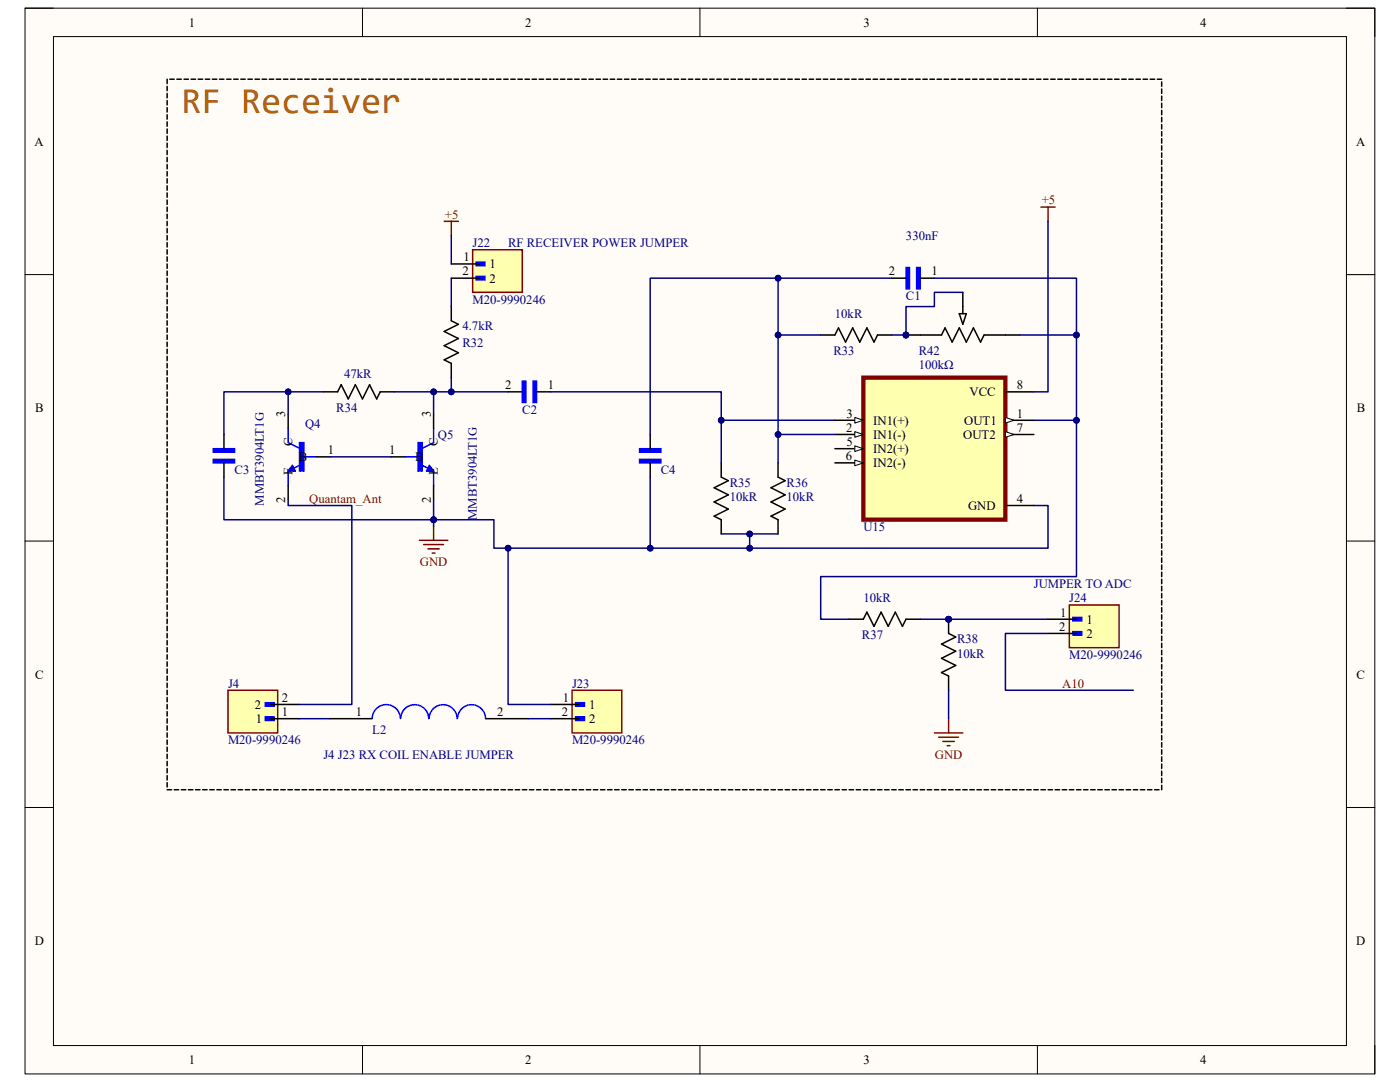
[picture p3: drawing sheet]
<svg xmlns="http://www.w3.org/2000/svg" width="279mm" height="216mm" viewBox="0 0 279 216" stroke-linecap="round" stroke-linejoin="round" font-family="sans-serif">
<path d="M5 1.6h269.4v212.7h-269.4z" fill-rule="evenodd" fill="#fffcf8"/>
<path d="M5 1.6h269.4v212.7h-269.4z" fill="none" stroke="#000" stroke-width=".2"/>
<path d="M10.7 7.3h258v201.3h-258z" fill-rule="evenodd" fill="#fffcf8"/>
<g fill="none" stroke="#000" stroke-width=".2">
<path d="M5 1.6h5.7M10.7 7.3h258v201.3h-258zM72.3 1.6v5.7M139.7 1.6v5.7M207 1.6v5.7M268.7 1.6h5.7v5.7M5 54.8h5.7M268.7 54.8h5.7M5 108h5.7M268.7 108h5.7M5 161.1h5.7M268.7 161.1h5.7"/>
<path d="M72.3 208.6v5.7M139.7 208.6v5.7M207 208.6v5.7M274.4 208.6v5.7"/>
</g>
<g fill="none" stroke="#000" stroke-width=".3">
<path d="M33.4 15.8v.9M33.4 17.2v.9M33.4 18.6v.9M33.9 15.8h.9M35.3 15.8h.9M36.7 15.8h.9M38.1 15.8h.9M39.6 15.8h.8M41 15.8h.9M42.4 15.8h.9M43.8 15.8h.9M45.2 15.8h.9"/>
<path d="M46.6 15.8h.9M48.1 15.8h.8M49.5 15.8h.9M50.9 15.8h.9M52.3 15.8h.9M53.7 15.8h.9M55.1 15.8h.9M56.6 15.8h.9M58 15.8h.9M59.4 15.8h.9M60.8 15.8h.9M62.2 15.8h.9"/>
<path d="M63.7 15.8h.8M65.1 15.8h.9M66.5 15.8h.9M67.9 15.8h.9M69.3 15.8h.9M70.7 15.8h.9M72.2 15.8h.8M73.6 15.8h.9M75 15.8h.9M76.4 15.8h.9M77.8 15.8h.9M79.3 15.8h.8"/>
<path d="M80.7 15.8h.9M82.1 15.8h.9M83.5 15.8h.9M84.9 15.8h.9M86.3 15.8h.9M87.8 15.8h.8M89.2 15.8h.9M90.6 15.8h.9M92 15.8h.9M93.4 15.8h.9M94.8 15.8h.9M96.3 15.8h.8"/>
<path d="M97.7 15.8h.9M99.1 15.8h.9M100.5 15.8h.9M101.9 15.8h.9M103.4 15.8h.8M104.8 15.8h.9M106.2 15.8h.9M107.6 15.8h.9M109 15.8h.9M110.4 15.8h.9M111.9 15.8h.8M113.3 15.8h.9"/>
<path d="M114.7 15.8h.9M116.1 15.8h.9M117.5 15.8h.9M119 15.8h.8M120.4 15.8h.9M121.8 15.8h.9M123.2 15.8h.9M124.6 15.8h.9M126 15.8h.9M127.5 15.8h.8M128.9 15.8h.9M130.3 15.8h.9"/>
<path d="M131.7 15.8h.9M133.1 15.8h.9M134.5 15.8h.9M136 15.8h.8M137.4 15.8h.9M138.8 15.8h.9M140.2 15.8h.9M141.6 15.8h.9M143.1 15.8h.8M144.5 15.8h.9M145.9 15.8h.9M147.3 15.8h.9"/>
<path d="M148.7 15.8h.9M150.1 15.8h.9M151.6 15.8h.8M153 15.8h.9M154.4 15.8h.9M155.8 15.8h.9M157.2 15.8h.9M158.6 15.8h.9M160.1 15.8h.9M161.5 15.8h.9M162.9 15.8h.9M164.3 15.8h.9"/>
<path d="M165.7 15.8h.9M167.2 15.8h.8M168.6 15.8h.9M170 15.8h.9M171.4 15.8h.9M172.8 15.8h.9M174.2 15.8h.9M175.7 15.8h.9M177.1 15.8h.9M178.5 15.8h.9M179.9 15.8h.9M181.3 15.8h.9"/>
<path d="M182.8 15.8h.8M184.2 15.8h.9M185.6 15.8h.9M187 15.8h.9M188.4 15.8h.9M189.8 15.8h.9M191.3 15.8h.9M192.7 15.8h.9M194.1 15.8h.9M195.5 15.8h.9M196.9 15.8h.9M198.4 15.8h.8"/>
<path d="M199.8 15.8h.8M201.2 15.8h.9M202.6 15.8h.9M204 15.8h.9M205.4 15.8h.9M206.9 15.8h.8M208.3 15.8h.9M209.7 15.8h.9M211.1 15.8h.9M212.5 15.8h.9M213.9 15.8h.9M215.4 15.8h.8"/>
<path d="M216.8 15.8h.9M218.2 15.8h.9M219.6 15.8h.9M221 15.8h.9M222.5 15.8h.8M223.9 15.8h.9M225.3 15.8h.9M226.7 15.8h.9M228.1 15.8h.9M229.5 15.8h.9M231 15.8h.8M231.8 16.3v.9"/>
<path d="M231.8 17.8v.8M231.8 19.2v.9M33.4 20.1v.8M33.4 21.5v.9M33.4 22.9v.9M33.4 24.3v.9M33.4 25.7v.9M33.4 27.1v.9M33.4 28.6v.8M33.4 30v.9M33.4 31.4v.9M33.4 32.8v.9"/>
<path d="M33.4 34.2v.9M33.4 35.7v.8M33.4 37.1v.9M33.4 38.5v.9M33.4 39.9v.9M231.8 20.6v.9M231.8 22v.9M231.8 23.4v.9M231.8 24.8v.9M231.8 26.3v.8M231.8 27.7v.9M231.8 29.1v.9"/>
<path d="M231.8 30.5v.9M231.8 31.9v.9M231.8 33.3v.9M231.8 34.8v.9M231.8 36.2v.9M231.8 37.6v.9M231.8 39v.9M33.4 41.3v.9M33.4 42.7v.9M33.4 44.2v.8M33.4 45.6v.9M33.4 47v.9"/>
<path d="M33.4 48.4v.9M33.4 49.8v.9M33.4 51.2v.9M33.4 52.7v.9M33.4 54.1v.9M33.4 55.5v.9M33.4 56.9v.9M33.4 58.3v.9M33.4 59.8v.8M231.8 40.4v.9M231.8 41.9v.8M231.8 43.3v.9"/>
<path d="M231.8 44.7v.9M231.8 46.1v.9M231.8 47.5v.9M231.8 48.9v.9M231.8 50.4v.9M231.8 51.8v.9M231.8 53.2v.9M231.8 54.6v.9M231.8 56v.9M231.8 57.5v.8M231.8 58.9v.9M33.4 61.2v.9"/>
<path d="M33.4 62.6v.9M33.4 64v.9M33.4 65.4v.9M33.4 66.8v.9M33.4 68.3v.8M33.4 69.7v.9M33.4 71.1v.9M33.4 72.5v.9M33.4 73.9v.9M33.4 75.4v.8M33.4 76.8v.9M33.4 78.2v.9"/>
<path d="M33.4 79.6v.9M231.8 60.3v.9M231.8 61.7v.9M231.8 63.1v.9M231.8 64.5v.9M231.8 66v.8M231.8 67.4v.9M231.8 68.8v.9M231.8 70.2v.9M231.8 71.6v.9M231.8 73v.9M231.8 74.5v.9"/>
<path d="M231.8 75.9v.9M231.8 77.3v.9M231.8 78.7v.9M33.4 81v.9M33.4 82.4v.9M33.4 83.9v.8M33.4 85.3v.9M33.4 86.7v.9M33.4 88.1v.9M33.4 89.5v.9M33.4 90.9v.9M33.4 92.4v.8"/>
<path d="M33.4 93.8v.9M33.4 95.2v.9M33.4 96.6v.9M33.4 98v.9M33.4 99.5v.8M231.8 80.1v.9M231.8 81.6v.8M231.8 83v.9M231.8 84.4v.9M231.8 85.8v.9M231.8 87.2v.9M231.8 88.6v.9"/>
<path d="M231.8 90.1v.9M231.8 91.5v.9M231.8 92.9v.9M231.8 94.3v.9M231.8 95.7v.9M231.8 97.2v.8M231.8 98.6v.9M231.8 100v.9M33.4 100.9v.9M33.4 102.3v.9M33.4 103.7v.9M33.4 105.1v.9"/>
<path d="M33.4 106.5v.9M33.4 108v.8M33.4 109.4v.9M33.4 110.8v.9M33.4 112.2v.9M33.4 113.6v.9M33.4 115.1v.8M33.4 116.5v.9M33.4 117.9v.9M33.4 119.3v.9M231.8 101.4v.9M231.8 102.8v.9"/>
<path d="M231.8 104.2v.9M231.8 105.7v.8M231.8 107.1v.9M231.8 108.5v.9M231.8 109.9v.9M231.8 111.3v.9M231.8 112.7v.9M231.8 114.2v.9M231.8 115.6v.9M231.8 117v.9M231.8 118.4v.9M231.8 119.8v.9"/>
<path d="M33.4 120.7v.9M33.4 122.1v.9M33.4 123.6v.8M33.4 125v.9M33.4 126.4v.9M33.4 127.8v.9M33.4 129.2v.9M33.4 130.6v.9M33.4 132.1v.8M33.4 133.5v.9M33.4 134.9v.9M33.4 136.3v.9"/>
<path d="M33.4 137.7v.9M33.4 139.1v.9M231.8 121.3v.8M231.8 122.7v.9M231.8 124.1v.9M231.8 125.5v.9M231.8 126.9v.9M231.8 128.3v.9M231.8 129.8v.9M231.8 131.2v.9M231.8 132.6v.9M231.8 134v.9"/>
<path d="M231.8 135.4v.9M231.8 136.9v.8M231.8 138.3v.8M231.8 139.7v.9M33.4 140.6v.9M33.4 142v.9M33.4 143.4v.9M33.4 144.8v.9M33.4 146.2v.9M33.4 147.7v.8M33.4 149.1v.9M33.4 150.5v.9"/>
<path d="M33.4 151.9v.9M33.4 153.3v.9M33.4 154.7v.9M33.4 156.2v.9M33.4 157.6h.8M34.8 157.6h.9M36.2 157.6h.9M37.6 157.6h.9M39 157.6h.9M40.4 157.6h.9M41.9 157.6h.8M43.3 157.6h.9"/>
<path d="M44.7 157.6h.9M46.1 157.6h.9M47.5 157.6h.9M48.9 157.6h.9M50.4 157.6h.8M51.8 157.6h.9M53.2 157.6h.9M54.6 157.6h.9M56 157.6h.9M57.5 157.6h.8M58.9 157.6h.9M60.3 157.6h.9"/>
<path d="M61.7 157.6h.9M63.1 157.6h.9M64.5 157.6h.9M66 157.6h.8M67.4 157.6h.9M68.8 157.6h.9M70.2 157.6h.9M71.6 157.6h.9M73.1 157.6h.8M74.5 157.6h.9M75.9 157.6h.9M77.3 157.6h.9"/>
<path d="M78.7 157.6h.9M80.1 157.6h.9M81.6 157.6h.8M83 157.6h.9M84.4 157.6h.9M85.8 157.6h.9M87.2 157.6h.9M88.6 157.6h.9M90.1 157.6h.8M91.5 157.6h.9M92.9 157.6h.9M94.3 157.6h.9"/>
<path d="M95.7 157.6h.9M97.1 157.6h.9M98.6 157.6h.9M100 157.6h.9M101.4 157.6h.9M102.8 157.6h.9M104.2 157.6h.9M105.7 157.6h.8M107.1 157.6h.9M108.5 157.6h.9M109.9 157.6h.9M111.3 157.6h.9"/>
<path d="M112.7 157.6h.9M114.2 157.6h.9M115.6 157.6h.9M117 157.6h.9M118.4 157.6h.9M119.8 157.6h.9M121.3 157.6h.8M122.7 157.6h.9M124.1 157.6h.9M125.5 157.6h.9M126.9 157.6h.9M128.3 157.6h.9"/>
<path d="M129.8 157.6h.8M131.2 157.6h.9M132.6 157.6h.9M134 157.6h.9M135.4 157.6h.9M136.8 157.6h.9M138.3 157.6h.9M139.7 157.6h.9M141.1 157.6h.9M142.5 157.6h.9M143.9 157.6h.9M145.4 157.6h.8"/>
<path d="M146.8 157.6h.9M148.2 157.6h.9M149.6 157.6h.9M151 157.6h.9M152.4 157.6h.9M153.9 157.6h.8M155.3 157.6h.9M156.7 157.6h.9M158.1 157.6h.9M159.5 157.6h.9M161 157.6h.8M162.4 157.6h.9"/>
<path d="M163.8 157.6h.9M165.2 157.6h.9M166.6 157.6h.9M168 157.6h.9M169.5 157.6h.8M170.9 157.6h.9M172.3 157.6h.9M173.7 157.6h.9M175.1 157.6h.9M176.6 157.6h.8M178 157.6h.9M179.4 157.6h.9"/>
<path d="M180.8 157.6h.9M182.2 157.6h.9M183.6 157.6h.9M185.1 157.6h.8M186.5 157.6h.9M187.9 157.6h.9M189.3 157.6h.9M190.7 157.6h.9M192.2 157.6h.8M193.6 157.6h.8M195 157.6h.9M196.4 157.6h.9"/>
<path d="M197.8 157.6h.9M199.2 157.6h.9M200.6 157.6h.9M202.1 157.6h.9M203.5 157.6h.9M204.9 157.6h.9M206.3 157.6h.9M207.7 157.6h.9M209.2 157.6h.8M210.6 157.6h.9M212 157.6h.9M213.4 157.6h.9"/>
<path d="M214.8 157.6h.9M216.2 157.6h.9M217.7 157.6h.9M219.1 157.6h.9M220.5 157.6h.9M221.9 157.6h.9M223.3 157.6h.9M224.8 157.6h.8M226.2 157.6h.9M227.6 157.6h.9M229 157.6h.9M230.4 157.6h.9"/>
<path d="M231.8 141.1v.9M231.8 142.5v.9M231.8 143.9v.9M231.8 145.4v.8M231.8 146.8v.9M231.8 148.2v.9M231.8 149.6v.9M231.8 151v.9M231.8 152.4v.9M231.8 153.9v.8M231.8 155.3v.9M231.8 156.7v.9"/>
</g>
<path d="M83.4 88.3h.9v5.7h-.9z" fill-rule="evenodd" fill="#00f"/>
<path d="M80.9 91.2h2.8M83.4 88.3h.9v5.7h-.9zM84 92.7l1.4 .7M85.7 92.9l.8 1.1h-1.4zM85.7 93.4l.1 .3h-.4l.3-.6 .6 .8h-.9M86.5 85.5v2.8l-2.2 1.2M86.5 94v2.8" fill="none" stroke="#00f" stroke-width=".3"/>
<path d="M78 91.2h2.9M86.5 82.7v2.8M86.5 96.8v2.9" fill="none" stroke="#000" stroke-width=".3"/>
<path d="M59.8 88.3h.8v5.7h-.8z" fill-rule="evenodd" fill="#00f"/>
<path d="M57.5 85.5v2.8l2.3 1.2M57.5 94v2.8M58.4 92.9l.5 1.1h-1.4zM58.4 93.4l-.2 .3h.4l-.2-.6-.6 .8h.8M59.8 88.3h.8v5.7h-.8zM60 92.7l-1.4 .7M60.3 91.2h2.9" fill="none" stroke="#00f" stroke-width=".3"/>
<path d="M64.5 78.2h2.9l.7-1.4 1.4 2.8 1.4-2.8 1.4 2.8 1.5-2.8 1.4 2.8 .7-1.4h2.8M90.1 61.2v2.8l1.4 .7-2.9 1.4 2.9 1.5-2.9 1.4 2.9 1.4-2.9 1.4 1.5 .7v2.9M57.5 82.7v2.8M57.5 96.8v2.9M63.2 91.2h2.8" fill="none" stroke="#000" stroke-width=".3"/>
<path d="M83.7 107.8h5.7M84.6 108.7h3.9M85.4 109.5h2.3M86.3 110.4h.5M86.5 105v2.8" fill="none" stroke="#800000" stroke-width=".3"/>
<path d="M42.6 91.7h4.2v.7h-4.2z" fill-rule="evenodd" fill="#00f"/>
<path d="M42.6 91.7h4.2v.7h-4.2z" fill="none" stroke="#00f" stroke-width=".3"/>
<path d="M42.6 89.5h4.2v.7h-4.2z" fill-rule="evenodd" fill="#00f"/>
<path d="M42.6 89.5h4.2v.7h-4.2z" fill="none" stroke="#00f" stroke-width=".3"/>
<path d="M44.7 86.7v2.8M44.7 92.4v2.8" fill="none" stroke="#000" stroke-width=".3"/>
<path d="M88.6 44.2h2.9M90.1 44.2v2.8" fill="none" stroke="#800000" stroke-width=".3"/>
<path d="M94.3 49.8h9.9v8.5h-9.9z" fill-rule="evenodd" fill="#ffffb0"/>
<path d="M94.3 49.8h9.9v8.5h-9.9z" fill="none" stroke="#800000" stroke-width=".3"/>
<path d="M95 52.3h1.8v.7h-1.8z" fill-rule="evenodd" fill="#00f"/>
<path d="M95 52.3h1.8v.7h-1.8z" fill="none" stroke="#00f" stroke-width=".3"/>
<path d="M95 55.1h1.8v.8h-1.8z" fill-rule="evenodd" fill="#00f"/>
<path d="M95 55.1h1.8v.8h-1.8z" fill="none" stroke="#00f" stroke-width=".3"/>
<path d="M90.1 52.7h5.6M90.1 55.5h5.6" fill="none" stroke="#000" stroke-width=".3"/>
<path d="M104.2 76.1h.7v4.2h-.7z" fill-rule="evenodd" fill="#00f"/>
<path d="M104.2 76.1h.7v4.2h-.7z" fill="none" stroke="#00f" stroke-width=".3"/>
<path d="M106.4 76.1h.7v4.2h-.7z" fill-rule="evenodd" fill="#00f"/>
<path d="M106.4 76.1h.7v4.2h-.7z" fill="none" stroke="#00f" stroke-width=".3"/>
<path d="M101.4 78.2h2.8M107.1 78.2h2.8" fill="none" stroke="#000" stroke-width=".3"/>
<path d="M172.3 75.4h28.3v28.3h-28.3z" fill-rule="evenodd" fill="#ffffb0"/>
<path d="M172.3 75.4h28.3v28.3h-28.3z" fill="none" stroke="#800000" stroke-width=".85"/>
<path d="M166.6 83.9h5.7" fill="none" stroke="#000" stroke-width=".3"/>
<path d="M170.6 83.3l1.7 .6-1.7 .5z" fill="#f8fcff"/>
<path d="M170.6 83.3l1.7 .6-1.7 .5z" fill="none" stroke="#000" stroke-width=".2"/>
<path d="M166.6 86.7h5.7" fill="none" stroke="#000" stroke-width=".3"/>
<path d="M170.6 86.1l1.7 .6-1.7 .6z" fill="#f8fcff"/>
<path d="M170.6 86.1l1.7 .6-1.7 .6z" fill="none" stroke="#000" stroke-width=".2"/>
<path d="M166.6 89.5h5.7" fill="none" stroke="#000" stroke-width=".3"/>
<path d="M170.6 89l1.7 .5-1.7 .6z" fill="#f8fcff"/>
<path d="M170.6 89l1.7 .5-1.7 .6z" fill="none" stroke="#000" stroke-width=".2"/>
<path d="M166.6 92.4h5.7" fill="none" stroke="#000" stroke-width=".3"/>
<path d="M170.6 91.8l1.7 .6-1.7 .5z" fill="#f8fcff"/>
<path d="M170.6 91.8l1.7 .6-1.7 .5z" fill="none" stroke="#000" stroke-width=".2"/>
<path d="M200.6 78.2h5.7M200.6 83.9h5.7" fill="none" stroke="#000" stroke-width=".3"/>
<path d="M200.6 83.3l1.8 .6-1.8 .5z" fill="#f8fcff"/>
<path d="M200.6 83.3l1.8 .6-1.8 .5z" fill="none" stroke="#000" stroke-width=".2"/>
<path d="M200.6 86.7h5.7" fill="none" stroke="#000" stroke-width=".3"/>
<path d="M200.6 86.1l1.8 .6-1.8 .6z" fill="#f8fcff"/>
<path d="M200.6 86.1l1.8 .6-1.8 .6z" fill="none" stroke="#000" stroke-width=".2"/>
<path d="M163.8 66.8h2.8l.7-1.4 1.5 2.9 1.4-2.9 1.4 2.9 1.4-2.9 1.4 2.9 .7-1.5h2.9M143.9 92.4v2.8l1.5 .7-2.9 1.4 2.9 1.4-2.9 1.5 2.9 1.4-2.9 1.4 1.4 .7v2.8M155.3 92.4v2.8l1.4 .7-2.8 1.4 2.8 1.4-2.8 1.5 2.8 1.4-2.8 1.4 1.4 .7v2.8M200.6 100.9h5.7" fill="none" stroke="#000" stroke-width=".3"/>
<path d="M180.8 53.4h.7v4.2h-.7z" fill-rule="evenodd" fill="#00f"/>
<path d="M180.8 53.4h.7v4.2h-.7z" fill="none" stroke="#00f" stroke-width=".3"/>
<path d="M182.9 53.4h.7v4.2h-.7z" fill-rule="evenodd" fill="#00f"/>
<path d="M182.9 53.4h.7v4.2h-.7z" fill="none" stroke="#00f" stroke-width=".3"/>
<path d="M178 55.5h2.8M183.6 55.5h2.9" fill="none" stroke="#000" stroke-width=".3"/>
<path d="M207.7 41.3h2.9M209.2 41.3v2.9" fill="none" stroke="#800000" stroke-width=".3"/>
<path d="M127.6 91.7h4.3v.7h-4.3z" fill-rule="evenodd" fill="#00f"/>
<path d="M127.6 91.7h4.3v.7h-4.3z" fill="none" stroke="#00f" stroke-width=".3"/>
<path d="M127.6 89.5h4.3v.7h-4.3z" fill-rule="evenodd" fill="#00f"/>
<path d="M127.6 89.5h4.3v.7h-4.3z" fill="none" stroke="#00f" stroke-width=".3"/>
<path d="M129.8 86.7v2.8M129.8 92.4v2.8" fill="none" stroke="#000" stroke-width=".3"/>
<path d="M78.7 78.2h7.8v4.5M66 91.2h12" fill="none" stroke="#000080" stroke-width=".3"/>
<circle cx="86.5" cy="78.2" r=".57" fill="#000080"/>
<circle cx="86.5" cy="78.2" r=".57" fill="none" stroke="#000080" stroke-width=".2"/>
<path d="M64.5 78.2h-7v4.5" fill="none" stroke="#000080" stroke-width=".3"/>
<circle cx="57.5" cy="78.2" r=".57" fill="#000080"/>
<circle cx="57.5" cy="78.2" r=".57" fill="none" stroke="#000080" stroke-width=".2"/>
<path d="M90.1 75.4v2.8h-3.6" fill="none" stroke="#000080" stroke-width=".3"/>
<circle cx="90.1" cy="78.2" r=".57" fill="#000080"/>
<circle cx="90.1" cy="78.2" r=".57" fill="none" stroke="#000080" stroke-width=".2"/>
<circle cx="86.5" cy="78.2" r=".57" fill="#000080"/>
<circle cx="86.5" cy="78.2" r=".57" fill="none" stroke="#000080" stroke-width=".2"/>
<path d="M57.5 78.2h-12.8v8.5" fill="none" stroke="#000080" stroke-width=".3"/>
<circle cx="57.5" cy="78.2" r=".57" fill="#000080"/>
<circle cx="57.5" cy="78.2" r=".57" fill="none" stroke="#000080" stroke-width=".2"/>
<path d="M44.7 95.2v8.5h41.8" fill="none" stroke="#000080" stroke-width=".3"/>
<circle cx="86.5" cy="103.7" r=".57" fill="#000080"/>
<circle cx="86.5" cy="103.7" r=".57" fill="none" stroke="#000080" stroke-width=".2"/>
<path d="M90.1 47v5.7M90.1 55.5v5.7M90.1 78.2h11.3" fill="none" stroke="#000080" stroke-width=".3"/>
<circle cx="90.1" cy="78.2" r=".57" fill="#000080"/>
<circle cx="90.1" cy="78.2" r=".57" fill="none" stroke="#000080" stroke-width=".2"/>
<path d="M86.5 99.7v5.3" fill="none" stroke="#000080" stroke-width=".3"/>
<circle cx="86.5" cy="103.7" r=".57" fill="#000080"/>
<circle cx="86.5" cy="103.7" r=".57" fill="none" stroke="#000080" stroke-width=".2"/>
<path d="M155.3 86.7h11.3" fill="none" stroke="#000080" stroke-width=".3"/>
<circle cx="155.3" cy="86.7" r=".57" fill="#000080"/>
<circle cx="155.3" cy="86.7" r=".57" fill="none" stroke="#000080" stroke-width=".2"/>
<path d="M166.6 83.9h-22.7v8.5" fill="none" stroke="#000080" stroke-width=".3"/>
<circle cx="143.9" cy="83.9" r=".57" fill="#000080"/>
<circle cx="143.9" cy="83.9" r=".57" fill="none" stroke="#000080" stroke-width=".2"/>
<path d="M109.9 78.2h34v5.7" fill="none" stroke="#000080" stroke-width=".3"/>
<circle cx="143.9" cy="83.9" r=".57" fill="#000080"/>
<circle cx="143.9" cy="83.9" r=".57" fill="none" stroke="#000080" stroke-width=".2"/>
<path d="M143.9 106.5h11.4" fill="none" stroke="#000080" stroke-width=".3"/>
<circle cx="149.6" cy="106.5" r=".57" fill="#000080"/>
<circle cx="149.6" cy="106.5" r=".57" fill="none" stroke="#000080" stroke-width=".2"/>
<path d="M86.5 103.7h12.1v5.7h51v-2.9" fill="none" stroke="#000080" stroke-width=".3"/>
<circle cx="149.6" cy="106.5" r=".57" fill="#000080"/>
<circle cx="149.6" cy="106.5" r=".57" fill="none" stroke="#000080" stroke-width=".2"/>
<circle cx="149.6" cy="109.4" r=".57" fill="#000080"/>
<circle cx="149.6" cy="109.4" r=".57" fill="none" stroke="#000080" stroke-width=".2"/>
<circle cx="129.8" cy="109.4" r=".57" fill="#000080"/>
<circle cx="129.8" cy="109.4" r=".57" fill="none" stroke="#000080" stroke-width=".2"/>
<circle cx="101.4" cy="109.4" r=".57" fill="#000080"/>
<circle cx="101.4" cy="109.4" r=".57" fill="none" stroke="#000080" stroke-width=".2"/>
<circle cx="86.5" cy="103.7" r=".57" fill="#000080"/>
<circle cx="86.5" cy="103.7" r=".57" fill="none" stroke="#000080" stroke-width=".2"/>
<path d="M178 55.5h-22.7v11.3" fill="none" stroke="#000080" stroke-width=".3"/>
<circle cx="155.3" cy="55.5" r=".57" fill="#000080"/>
<circle cx="155.3" cy="55.5" r=".57" fill="none" stroke="#000080" stroke-width=".2"/>
<circle cx="155.3" cy="66.8" r=".57" fill="#000080"/>
<circle cx="155.3" cy="66.8" r=".57" fill="none" stroke="#000080" stroke-width=".2"/>
<path d="M155.3 55.5h-25.5v31.2M209.2 44.2v34h-2.9" fill="none" stroke="#000080" stroke-width=".3"/>
<circle cx="155.3" cy="55.5" r=".57" fill="#000080"/>
<circle cx="155.3" cy="55.5" r=".57" fill="none" stroke="#000080" stroke-width=".2"/>
<path d="M129.8 95.2v14.2" fill="none" stroke="#000080" stroke-width=".3"/>
<circle cx="129.8" cy="109.4" r=".57" fill="#000080"/>
<circle cx="129.8" cy="109.4" r=".57" fill="none" stroke="#000080" stroke-width=".2"/>
<path d="M206.3 100.9h2.9v8.5h-59.6" fill="none" stroke="#000080" stroke-width=".3"/>
<circle cx="149.6" cy="109.4" r=".57" fill="#000080"/>
<circle cx="149.6" cy="109.4" r=".57" fill="none" stroke="#000080" stroke-width=".2"/>
<path d="M169.5 123.6h2.8l.7-1.5 1.4 2.9 1.4-2.9 1.5 2.9 1.4-2.9 1.4 2.9 .7-1.4h2.8" fill="none" stroke="#000" stroke-width=".3"/>
<circle cx="189.3" cy="123.6" r=".57" fill="#000080"/>
<circle cx="189.3" cy="123.6" r=".57" fill="none" stroke="#000080" stroke-width=".2"/>
<path d="M189.3 123.6v2.8M189.3 134.9v2.8" fill="none" stroke="#000" stroke-width=".3"/>
<circle cx="189.3" cy="123.6" r=".57" fill="#000080"/>
<circle cx="189.3" cy="123.6" r=".57" fill="none" stroke="#000080" stroke-width=".2"/>
<path d="M189.3 126.4l1.4 .7-2.8 1.4 2.8 1.4-2.8 1.5 2.8 1.4-2.8 1.4 1.4 .7" fill="none" stroke="#000" stroke-width=".3"/>
<path d="M186.5 146.2h5.7M187.3 147.1h4M188.2 147.9h2.2M189 148.8h.6M189.3 143.4v2.8" fill="none" stroke="#800000" stroke-width=".3"/>
<path d="M183.6 123.6h5.7M189.3 137.7v5.7" fill="none" stroke="#000080" stroke-width=".3"/>
<circle cx="189.3" cy="123.6" r=".57" fill="#000080"/>
<circle cx="189.3" cy="123.6" r=".57" fill="none" stroke="#000080" stroke-width=".2"/>
<path d="M45.5 137.7h9.9v8.5h-9.9z" fill-rule="evenodd" fill="#ffffb0"/>
<path d="M45.5 137.7h9.9v8.5h-9.9z" fill="none" stroke="#800000" stroke-width=".3"/>
<path d="M52.9 143h1.8v.8h-1.8z" fill-rule="evenodd" fill="#00f"/>
<path d="M52.9 143h1.8v.8h-1.8z" fill="none" stroke="#00f" stroke-width=".3"/>
<path d="M52.9 140.2h1.8v.7h-1.8z" fill-rule="evenodd" fill="#00f"/>
<path d="M52.9 140.2h1.8v.7h-1.8zM74.3 143.3a2.81 2.81 0 0 1 2.8-2.7 2.81 2.81 0 0 1 2.8 2.8M80 143.3a2.79 2.79 0 0 1 2.8-2.7 2.79 2.79 0 0 1 2.8 2.8M85.6 143.3a2.79 2.79 0 0 1 2.9-2.7 2.79 2.79 0 0 1 2.7 2.8M91.3 143.3a2.79 2.79 0 0 1 2.8-2.7 2.79 2.79 0 0 1 2.8 2.8" fill="none" stroke="#00f" stroke-width=".3"/>
<path d="M54 143.4h5.7M54 140.6h5.7M65.7 143.4h8.6M96.9 143.4h8.5" fill="none" stroke="#000" stroke-width=".3"/>
<path d="M114.2 137.7h9.9v8.5h-9.9z" fill-rule="evenodd" fill="#ffffb0"/>
<path d="M114.2 137.7h9.9v8.5h-9.9z" fill="none" stroke="#800000" stroke-width=".3"/>
<path d="M114.9 140.2h1.7v.7h-1.7z" fill-rule="evenodd" fill="#00f"/>
<path d="M114.9 140.2h1.7v.7h-1.7z" fill="none" stroke="#00f" stroke-width=".3"/>
<path d="M114.9 143h1.7v.8h-1.7z" fill-rule="evenodd" fill="#00f"/>
<path d="M114.9 143h1.7v.8h-1.7z" fill="none" stroke="#00f" stroke-width=".3"/>
<path d="M109.9 140.6h5.7M109.9 143.4h5.7" fill="none" stroke="#000" stroke-width=".3"/>
<path d="M101.4 109.4v31.2h8.5M59.7 143.4h6M105.4 143.4h4.5" fill="none" stroke="#000080" stroke-width=".3"/>
<circle cx="101.4" cy="109.4" r=".57" fill="#000080"/>
<circle cx="101.4" cy="109.4" r=".57" fill="none" stroke="#000080" stroke-width=".2"/>
<path d="M163.8 66.8h-8.5v25.6M57.5 99.7v1.2h12.7v39.7h-10.5" fill="none" stroke="#000080" stroke-width=".3"/>
<circle cx="155.3" cy="66.8" r=".57" fill="#000080"/>
<circle cx="155.3" cy="66.8" r=".57" fill="none" stroke="#000080" stroke-width=".2"/>
<circle cx="155.3" cy="86.7" r=".57" fill="#000080"/>
<circle cx="155.3" cy="86.7" r=".57" fill="none" stroke="#000080" stroke-width=".2"/>
<path d="M186.5 55.5h28.3v28.4h-8.5" fill="none" stroke="#000080" stroke-width=".3"/>
<circle cx="214.8" cy="66.8" r=".57" fill="#000080"/>
<circle cx="214.8" cy="66.8" r=".57" fill="none" stroke="#000080" stroke-width=".2"/>
<circle cx="214.8" cy="83.9" r=".57" fill="#000080"/>
<circle cx="214.8" cy="83.9" r=".57" fill="none" stroke="#000080" stroke-width=".2"/>
<circle cx="180.8" cy="66.8" r=".57" fill="#000080"/>
<circle cx="180.8" cy="66.8" r=".57" fill="none" stroke="#000080" stroke-width=".2"/>
<path d="M180.8 66.8h2.8" fill="none" stroke="#000" stroke-width=".3"/>
<circle cx="180.8" cy="66.8" r=".57" fill="#000080"/>
<circle cx="180.8" cy="66.8" r=".57" fill="none" stroke="#000080" stroke-width=".2"/>
<path d="M192.2 58.3v4.3M183.6 66.8h4.3l.7-1.4 1.4 2.9 1.4-2.9 1.4 2.9 1.5-2.9 1.4 2.9 .7-1.5h7.1M191.4 62.6h1.4l-.6 2.1z" fill="none" stroke="#000" stroke-width=".3"/>
<path d="M192.2 58.3h-5.7v2.9h-5.7v5.6" fill="none" stroke="#000080" stroke-width=".3"/>
<circle cx="180.8" cy="66.8" r=".57" fill="#000080"/>
<circle cx="180.8" cy="66.8" r=".57" fill="none" stroke="#000080" stroke-width=".2"/>
<path d="M178 66.8h2.8" fill="none" stroke="#000080" stroke-width=".3"/>
<circle cx="180.8" cy="66.8" r=".57" fill="#000080"/>
<circle cx="180.8" cy="66.8" r=".57" fill="none" stroke="#000080" stroke-width=".2"/>
<path d="M203.5 66.8h11.3" fill="none" stroke="#000080" stroke-width=".3"/>
<circle cx="214.8" cy="66.8" r=".57" fill="#000080"/>
<circle cx="214.8" cy="66.8" r=".57" fill="none" stroke="#000080" stroke-width=".2"/>
<path d="M214.8 83.9v31.2h-51v8.5h5.7" fill="none" stroke="#000080" stroke-width=".3"/>
<circle cx="214.8" cy="83.9" r=".57" fill="#000080"/>
<circle cx="214.8" cy="83.9" r=".57" fill="none" stroke="#000080" stroke-width=".2"/>
<path d="M213.4 120.7h9.9v8.5h-9.9z" fill-rule="evenodd" fill="#ffffb0"/>
<path d="M213.4 120.7h9.9v8.5h-9.9z" fill="none" stroke="#800000" stroke-width=".3"/>
<path d="M214.1 123.2h1.8v.7h-1.8z" fill-rule="evenodd" fill="#00f"/>
<path d="M214.1 123.2h1.8v.7h-1.8z" fill="none" stroke="#00f" stroke-width=".3"/>
<path d="M214.1 126h1.8v.7h-1.8z" fill-rule="evenodd" fill="#00f"/>
<path d="M214.1 126h1.8v.7h-1.8z" fill="none" stroke="#00f" stroke-width=".3"/>
<path d="M209.2 123.6h5.6M209.2 126.4h5.6" fill="none" stroke="#000" stroke-width=".3"/>
<path d="M189.3 123.6h19.9" fill="none" stroke="#000080" stroke-width=".3"/>
<circle cx="189.3" cy="123.6" r=".57" fill="#000080"/>
<circle cx="189.3" cy="123.6" r=".57" fill="none" stroke="#000080" stroke-width=".2"/>
<path d="M209.2 126.4h-8.6v11.3h25.6" fill="none" stroke="#000080" stroke-width=".3"/>
<text font-size="7.3" fill="#b45f06" x="36.2" y="22.5">RF Receiver</text>
<g font-size="2.5">
<text x="37.7" y="5.3">1</text>
<text x="104.8" y="5.3">2</text>
<text x="172.3" y="5.3">3</text>
<text x="239.5" y="5.3">4</text>
<text x="6.9" y="29.1">A</text>
<text x="270.6" y="29.1">A</text>
<text x="92.5" y="52.1">1</text>
<text x="97.7" y="53.6">1</text>
<text x="92.3" y="54.9">2</text>
<text x="97.7" y="56.4">2</text>
<text x="177.4" y="54.9">2</text>
<text x="185.9" y="54.9">1</text>
<text x="100.8" y="77.6">2</text>
<text x="109.3" y="77.6">1</text>
<text x="202.9" y="77.6">8</text>
<text x="7" y="82.3">B</text>
<text x="56.9" y="83.2" transform="rotate(-90 56.9 83.2)">3</text>
<text x="86" y="83.2" transform="rotate(-90 86 83.2)">3</text>
<text x="169" y="83.3">3</text>
<text x="193.5" y="79">VCC</text>
<text x="202.9" y="83.3">1</text>
<text x="270.8" y="82.3">B</text>
<text x="58.4" y="89.1" transform="rotate(-90 58.4 89.1)">C</text>
<text x="87.4" y="89.1" transform="rotate(-90 87.4 89.1)">C</text>
<text x="168.9" y="86.1">2</text>
<text x="168.9" y="89">5</text>
<text x="174.3" y="84.7">IN1(+)</text>
<text x="174.3" y="87.5">IN1(-)</text>
<text x="192.2" y="87.5">OUT2</text>
<text x="192.4" y="84.7">OUT1</text>
<text x="202.9" y="86.1">7</text>
<text x="58.4" y="94.8" transform="rotate(-90 58.4 94.8)">E</text>
<text x="59.6" y="92">B</text>
<text x="65.4" y="90.6">1</text>
<text x="77.6" y="90.6">1</text>
<text x="82.8" y="92">B</text>
<text x="87.4" y="94.8" transform="rotate(-90 87.4 94.8)">E</text>
<text x="168.8" y="91.8">6</text>
<text x="174.3" y="90.4">IN2(+)</text>
<text x="174.3" y="93.2">IN2(-)</text>
<text x="56.9" y="100.3" transform="rotate(-90 56.9 100.3)">2</text>
<text x="86" y="100.3" transform="rotate(-90 86 100.3)">2</text>
<text x="193.2" y="101.7">GND</text>
<text x="202.9" y="100.3">4</text>
<text x="211.4" y="125.9">2</text>
<text x="211.6" y="123">1</text>
<text x="216.8" y="124.4">1</text>
<text x="216.8" y="127.3">2</text>
<text x="7" y="135.4">C</text>
<text x="270.7" y="135.4">C</text>
<text x="50.8" y="141.4">2</text>
<text x="56.3" y="142.9">1</text>
<text x="56.3" y="140">2</text>
<text x="71" y="142.9">1</text>
<text x="99.2" y="142.9">2</text>
<text x="112.1" y="142.9">2</text>
<text x="112.4" y="140">1</text>
<text x="117.6" y="141.4">1</text>
<text x="51.1" y="144.3">1</text>
<text x="117.6" y="144.3">2</text>
<text x="6.9" y="188.6">D</text>
<text x="270.7" y="188.6">D</text>
<text x="37.7" y="212.3">1</text>
<text x="104.8" y="212.3">2</text>
<text x="172.3" y="212.3">3</text>
<text x="239.5" y="212.3">4</text>
</g>
<g font-size="2.5" fill="#800000">
<text x="207.9" y="40.8">+5</text>
<text x="88.8" y="43.6">+5</text>
<text x="61.7" y="100.3">Quantam_Ant</text>
<text x="83.8" y="112.9">GND</text>
<text x="212" y="137.2">A10</text>
<text x="186.6" y="151.4">GND</text>
</g>
<g font-size="2.5" fill="#000080">
<text x="180.8" y="47.9">330nF</text>
<text x="94.3" y="49.3">J22</text>
<text x="101.4" y="49.3">RF RECEIVER POWER JUMPER</text>
<text x="180.8" y="59.9">C1</text>
<text x="92.3" y="65.9">4.7kR</text>
<text x="94.3" y="60.6">M20-9990246</text>
<text x="166.6" y="63.5">10kR</text>
<text x="92.3" y="69.2">R32</text>
<text x="166.3" y="70.8">R33</text>
<text x="183.3" y="70.8">R42</text>
<text x="68.7" y="75.4">47kR</text>
<text x="183.3" y="73.7">100kΩ</text>
<text x="67.1" y="82.2">R34</text>
<text x="104.2" y="82.6">C2</text>
<text x="60.9" y="85.5">Q4</text>
<text x="87.4" y="87.5">Q5</text>
<text x="46.8" y="94.7">C3</text>
<text x="131.9" y="94.7">C4</text>
<text x="52.7" y="100.9" transform="rotate(-90 52.7 100.9)">MMBT3904LT1G</text>
<text x="145.6" y="100">10kR</text>
<text x="145.6" y="97.2">R35</text>
<text x="157" y="100">10kR</text>
<text x="157" y="97.2">R36</text>
<text x="95.2" y="103.7" transform="rotate(-90 95.2 103.7)">MMBT3904LT1G</text>
<text x="172.3" y="106">U15</text>
<text x="206.3" y="117.3">JUMPER TO ADC</text>
<text x="172.3" y="120.2">10kR</text>
<text x="213.4" y="120.2">J24</text>
<text x="172" y="127.6">R37</text>
<text x="191" y="131.2">10kR</text>
<text x="191" y="128.4">R38</text>
<text x="213.4" y="131.5">M20-9990246</text>
<text x="45.5" y="137.2">J4</text>
<text x="114.2" y="137.2">J23</text>
<text x="45.5" y="148.5">M20-9990246</text>
<text x="74.3" y="146.6">L2</text>
<text x="114.2" y="148.5">M20-9990246</text>
<text x="64.6" y="151.4">J4 J23 RX COIL ENABLE JUMPER</text>
</g>
</svg>
